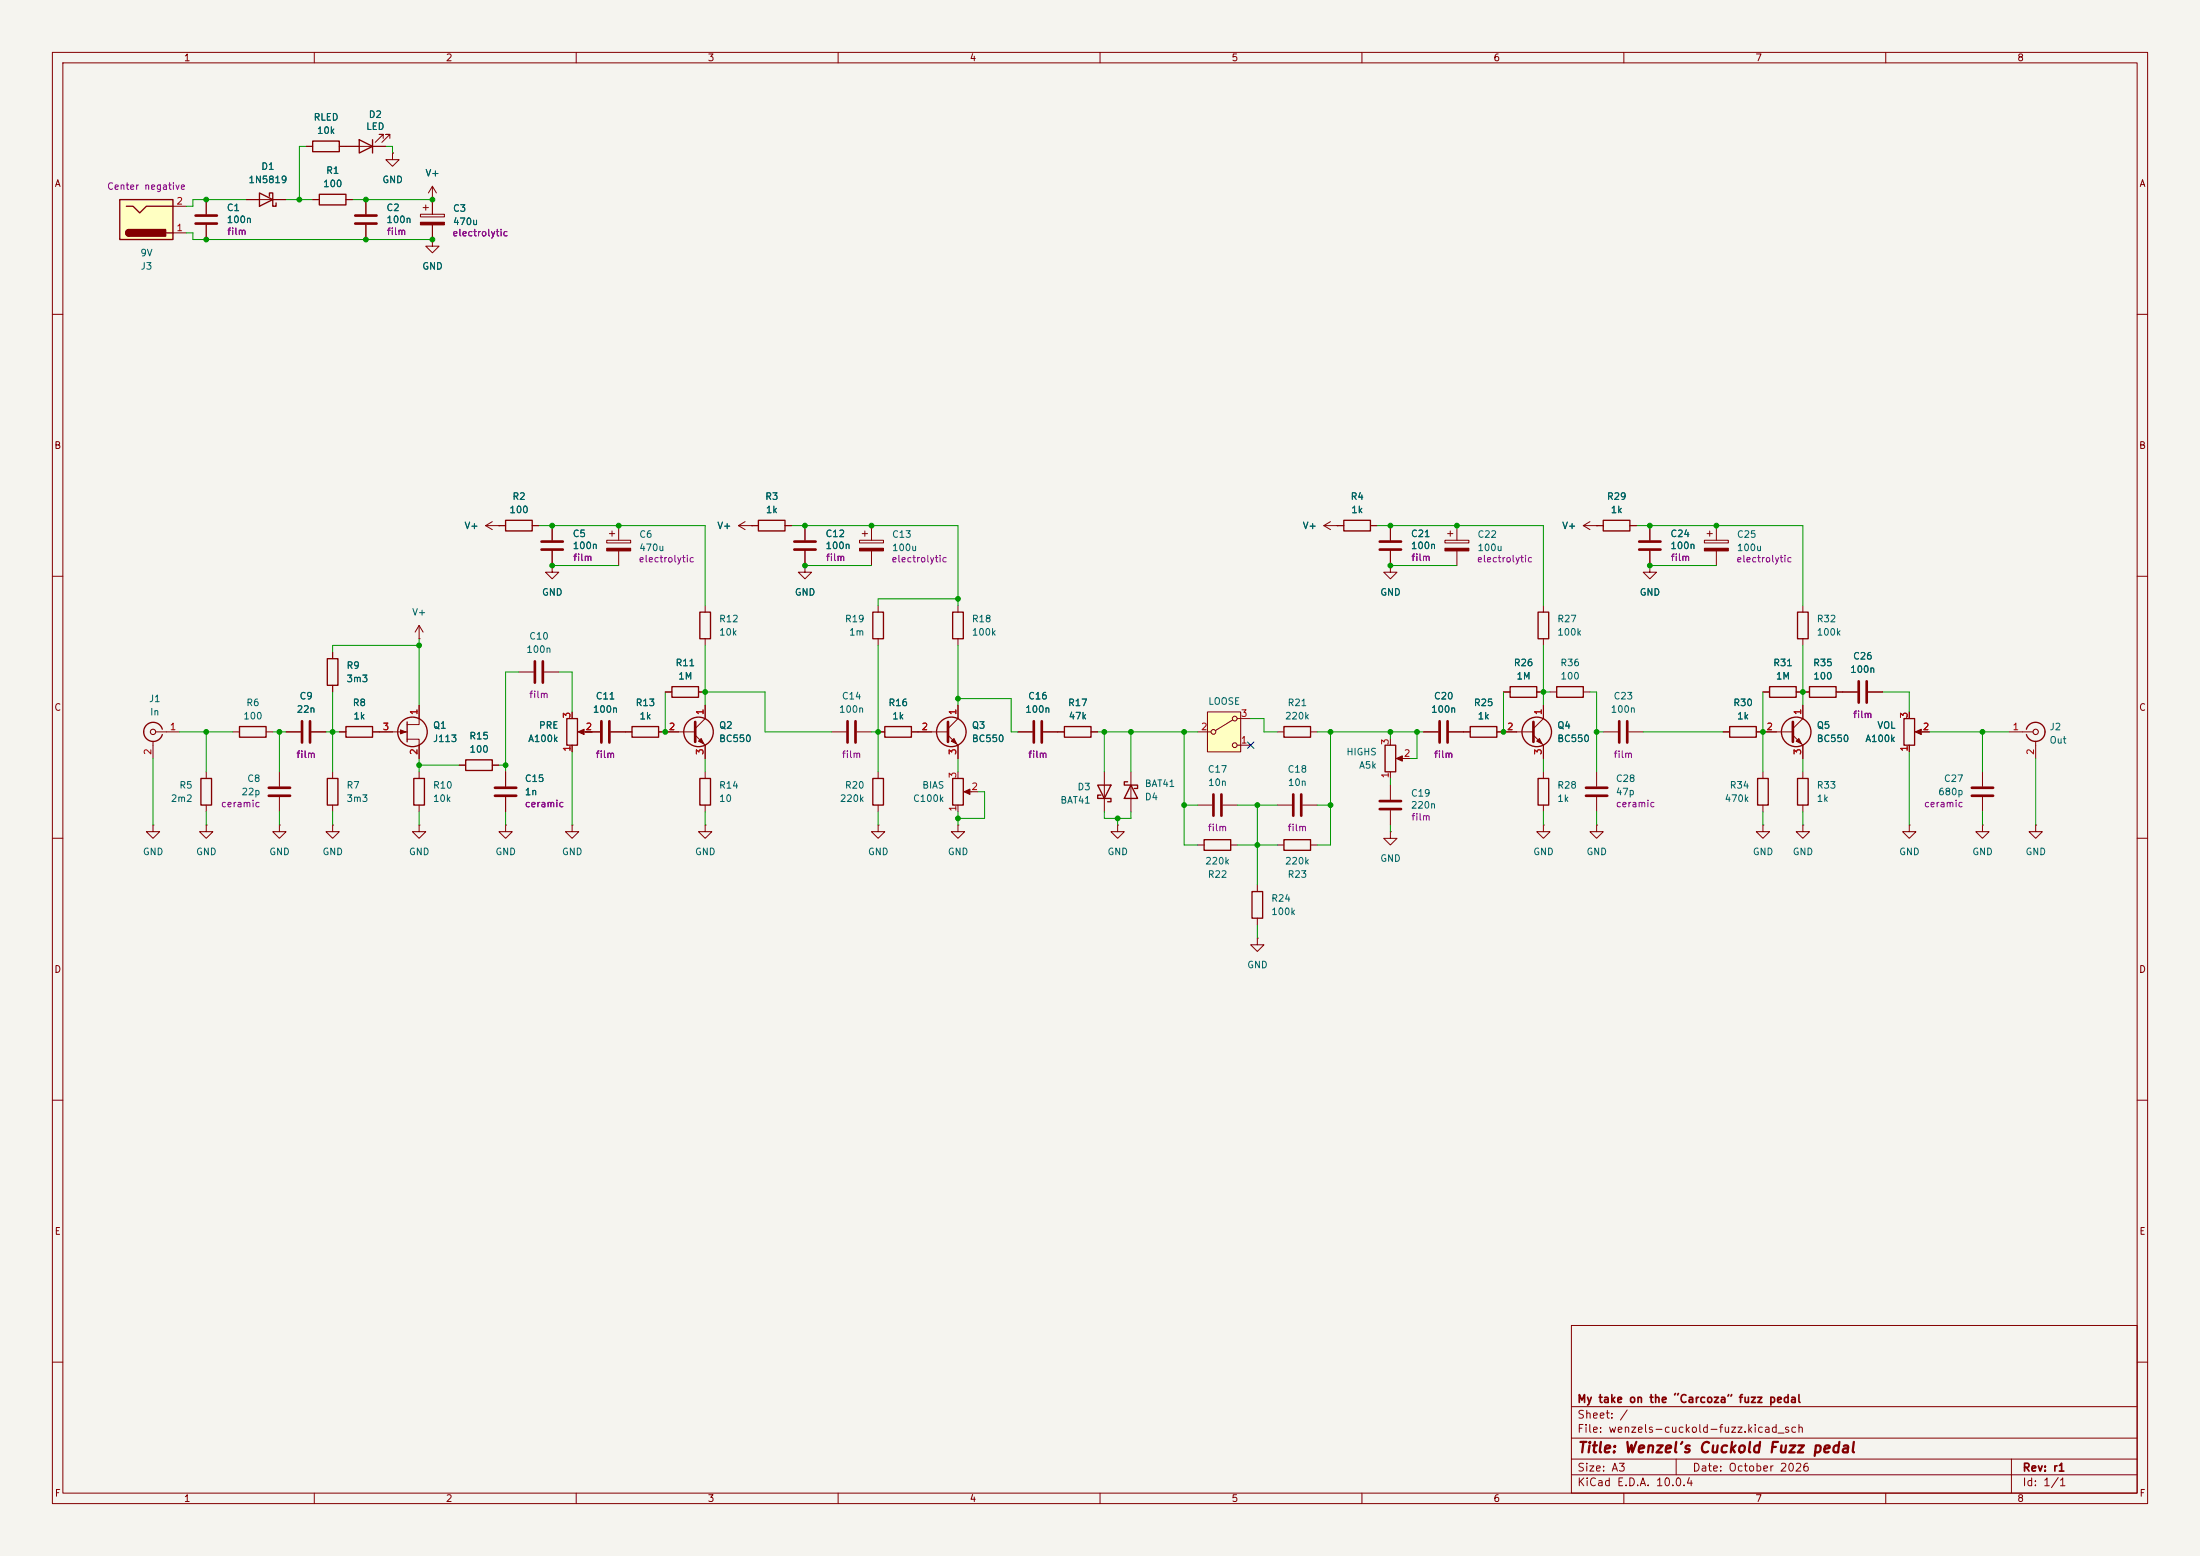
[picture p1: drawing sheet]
<svg xmlns="http://www.w3.org/2000/svg" width="420mm" height="297mm" viewBox="0 0 420 297" stroke-linecap="round" stroke-linejoin="round" font-family="sans-serif">
<path d="M0 0h420v297h-420z" fill="#f5f4ef" stroke="#f5f4ef" stroke-width=".19"/>
<g fill="none" stroke="#840000" stroke-width=".19">
<path d="M10 10h400v277h-400zM12 12h396v273h-396zM60 10v2M110 10v2M160 10v2M210 10v2M260 10v2M310 10v2M360 10v2M39.4 38.1v2.8M47 38.1h7.6M58.4 27.9h1.3"/>
<path d="M59.7 38.1h1.3M64.8 27.9h8.9M66 38.1h1.3M69.8 38.1v2.8M73.2 26.4v-.7h-.8h.8l-1.6 1.5M74.4 26.4v-.7h-.7h.7l-1.5 1.5M74.9 29.2v1.3h1.3l-1.3 1.3-1.2-1.3h1.2M74.9 29.2h.1M80.8 39.6h1M81.3 39.1v1M82.5 38.1h.1M82.5 35.6v5.3"/>
<path d="M82.5 35.6l-.7 1.2M82.5 35.6l.8 1.2M39.4 42.9v2.8M69.8 42.9v2.8M80.3 40.9h4.5v.5h-4.5zM82.5 45.7v1.3h1.3l-1.3 1.3-1.2-1.3h1.2M82.5 45.7h.1M82.5 42.9v2.8M10 60h2M408 60h2M94 99.6l-1.3 .7M142.2 99.6l-1.2 .7"/>
<path d="M254 99.6l-1.3 .7M303.5 99.6l-1.2 .7M10 110h2M80 119.4l-.8 1.3M80 119.4l.8 1.3M80 119.4v2.5M92.7 100.3h3.8M92.7 100.3l1.3 .8M95.2 100.3h.1M101.6 100.3h1.3M105.4 108v1.2h1.3l-1.3 1.3-1.3-1.3h1.3M105.4 108h.1"/>
<path d="M105.4 100.3v2.8M105.4 105.2v2.8M115.8 103.1h4.6v.5h-4.6zM116.3 101.9h1M116.8 101.3v1.1M118.1 100.3v2.8M118.1 105.2v2.8M134.6 115.6v1.2M141 100.3h3.8M141 100.3l1.2 .8M143.5 100.3h.1M149.9 100.3h1.2"/>
<path d="M153.7 108v1.2h1.2l-1.2 1.3-1.3-1.3h1.3M153.7 108h.1M167.6 115.6v1.2M182.9 115.6v1.2M252.7 100.3h3.8M252.7 100.3l1.3 .8M255.3 100.3h.1M261.6 100.3h1.3M302.3 100.3h3.8M302.3 100.3l1.2 .8M304.8 100.3h.1M311.1 100.3h1.3"/>
<path d="M408 110h2M80 121.9h.1M99.1 128.3h2.8M103.9 128.3h2.8M109.2 135.9v1.3M110.7 139.7h3.9M116.6 139.7h4M125.7 139.7h7M127 132.1h1.3M133.3 132.1h1.3M134.6 134.6v2.6l-1.9 1.9M134.6 121.9v1.3"/>
<path d="M158.7 139.7h2.8M163.6 139.7h2.8M167.6 121.9v1.3M175.3 139.7h5.7M182.9 121.9v1.3M182.9 134.6v2.6l-1.9 1.9M271.8 139.7h2.8M276.6 139.7h4.1M285.7 139.7h7M294.6 134.6v2.6l-1.9 1.9M306.1 139.7h2.8M310.9 139.7h2.8"/>
<path d="M10 160h2M87.6 146.1h1.3M94 146.1h1.2M109.2 157.5v1.3h1.3l-1.3 1.2-1.3-1.2h1.3M109.2 157.5h.1M109.2 142.2v1.3M132.7 140.3l1.9 1.9v2.6M134.6 157.5v1.3h1.3l-1.3 1.2-1.3-1.2h1.3M134.6 157.5h.1M134.6 147.3v1.3M134.6 153.7v1.2M167.6 157.5v1.3h1.3l-1.3 1.2-1.2-1.2h1.2"/>
<path d="M167.6 157.5h.1M167.6 147.3v1.3M167.6 153.7v1.2M181 140.3l1.9 1.9v2.6M182.9 157.5v1.3h1.2l-1.2 1.2-1.3-1.2h1.3M182.9 157.5h.1M182.9 147.3v1.3M182.9 153.7v1.2M184.4 151.1h2.3M228.6 153.7h2.8M233.4 153.7h2.8M243.8 153.7h2.8"/>
<path d="M248.7 153.7h2.8M265.4 149.9v2.8M265.4 154.7v2.8M292.7 140.3l1.9 1.9v2.6M294.6 147.3v1.3M294.6 153.7v1.2M304.8 157.5v1.3h1.3l-1.3 1.2-1.3-1.2h1.3M304.8 157.5h.1M304.8 147.3v2.8M304.8 152.1v2.8M408 160h2M228.6 161.3h1.3"/>
<path d="M234.9 161.3h1.3M240 179.1v1.2h1.3l-1.3 1.3-1.2-1.3h1.2M240 179.1h.1M240 168.9v1.3M240 175.3v1.2M243.8 161.3h1.3M250.2 161.3h1.3M10 210h2M408 210h2M300 253h108v32h-108zM10 260h2M300 278.5h108"/>
<path d="M300 274.5h108M300 268.5h108M320 278.5v3M384 278.5v6.5M408 260h2M60 285v2M110 285v2M160 285v2M210 285v2M260 285v2M300 281.5h108M310 285v2"/>
<path d="M360 285v2"/>
</g>
<g fill="none" stroke="#840000" stroke-width=".25">
<path d="M49.5 36.8l2.6 1.3-2.6 1.3zM51.4 37.5v-.7h.7v2.6h.6v-.7M59.7 26.9h5.1v2.1h-5.1zM61 37.1h5v2h-5zM68.6 26.7l2.5 1.2-2.5 1.3zM71.1 26.7v2.5M96.5 99.3h5.1v2h-5.1zM144.8 99.3h5.1v2h-5.1zM256.5 99.3h5.1v2h-5.1zM306.1 99.3h5v2h-5zM133.6 116.8h2v5.1h-2zM166.6 116.8h2.1v5.1h-2.1z"/>
<path d="M181.9 116.8h2v5.1h-2zM108.2 137.2h2v5h-2zM120.6 138.7h5.1v2h-5.1zM128.3 131.1h5v2h-5zM280.7 138.7h5v2h-5zM88.9 145h5.1v2.1h-5.1zM133.6 148.6h2v5.1h-2zM166.6 148.6h2.1v5.1h-2.1zM181.9 148.6h2v5.1h-2zM293.6 148.6h2.1v5.1h-2.1zM229.9 160.3h5v2h-5zM239 170.2h2v5.1h-2z"/>
<path d="M245.1 160.3h5.1v2h-5.1z"/>
<circle cx="133.3" cy="139.7" r="2.82"/>
<circle cx="181.6" cy="139.7" r="2.82"/>
<circle cx="293.4" cy="139.7" r="2.82"/>
</g>
<g fill="none" stroke="#840000" stroke-width=".51">
<path d="M37.3 41.1h4.1M37.3 42.7h4.1M67.8 41.1h4.1M67.8 42.7h4.1M103.4 103.4h4M103.4 104.9h4M102.1 126.2v4.1M103.6 126.2v4.1M114.8 137.7v4M116.3 137.7v4M132.7 137.8v3.8M161.8 137.7v4"/>
<path d="M163.3 137.7v4M181 137.8v3.8M274.8 137.7v4M276.4 137.7v4M292.7 137.8v3.8M309.1 137.7v4M310.6 137.7v4M231.6 151.6v4.1M233.2 151.6v4.1M246.9 151.6v4.1M248.4 151.6v4.1M263.4 152.9h4.1"/>
<path d="M263.4 154.4h4.1M302.8 150.4h4M302.8 151.9h4"/>
</g>
<g fill="#840000" stroke="#840000" stroke-width=".19">
<path d="M133.3 141.5l.6-.5 .5 1z"/>
<path d="M80.3 42.4h4.5v.5h-4.5z"/>
<path d="M110.4 139.7l1.1-.5v1z"/>
<path d="M115.8 104.6h4.6v.6h-4.6z"/>
<path d="M293.9 141l.5 1-1-.5z"/>
<path d="M184 151.1l1.2-.5v1z"/>
<path d="M182.1 141l.5 1-1-.5z"/>
</g>
<path d="M22.9 38.1h10.1v7.6h-10.1z" fill="#ffffc2"/>
<g fill="none" stroke="#840000" stroke-width=".25">
<path d="M22.9 38.1h10.1v7.6h-10.1zM24.1 39.4h1.3l1.3 1.2 1.2-1.2h5.1M24.6 43.8a.64 .64 0 0 0-.6 .7 .64 .64 0 0 0 .6 .6M31.7 44.5h1.3M293.6 116.8h2.1v5.1h-2.1zM343.2 116.8h2v5.1h-2zM31 139.2a1.81 1.81 0 0 0-2.8-1 1.81 1.81 0 0 0 0 3 1.81 1.81 0 0 0 2.8-1M45.7 138.7h5.1v2h-5.1zM62.5 125.7h2v5.1h-2zM66 138.7h5.1v2h-5.1zM77.7 137.8v3.8M168.9 138.7h5.1v2h-5.1z"/>
<path d="M203.2 138.7h5.1v2h-5.1zM245.1 138.7h5.1v2h-5.1zM288.3 131.1h5.1v2h-5.1zM297.2 131.1h5.1v2h-5.1zM330.2 138.7h5.1v2h-5.1zM337.8 131.1h5.1v2h-5.1zM345.4 131.1h5.1v2h-5.1zM363.5 137.2h2v5h-2zM386.8 139.2a1.81 1.81 0 0 1 2.8-1 1.81 1.81 0 0 1 .1 2.9 1.81 1.81 0 0 1-2.8-.9M38.4 148.6h2v5.1h-2zM62.5 148.6h2v5.1h-2zM79 148.6h2v5.1h-2z"/>
<path d="M209.5 149.9h2.6l-1.3 2.5zM210.2 151.8h-.7v.6h2.6v.6h-.6M215.3 149.2h-.7v.7h2.6v.6h-.7M215.9 149.9l1.3 2.5h-2.6zM264.4 142.2h2v5.1h-2zM335.5 148.6h2.1v5.1h-2.1zM343.2 148.6h2v5.1h-2z"/>
<circle cx="78.7" cy="139.7" r="2.82"/>
<circle cx="342.9" cy="139.7" r="2.82"/>
</g>
<g fill="#840000" stroke="#840000" stroke-width=".25">
<path d="M24.2 44l.4-.2v1.3a.63 .63 0 0 1-.5-.4 .63 .63 0 0 1 .1-.7z"/>
<path d="M24.6 43.8h7v1.3h-7z"/>
</g>
<g fill="none" stroke="#840000" stroke-width=".19">
<path d="M33 39.4h2.6M33 44.5h2.6M153.7 100.3v2.8M153.7 105.2v2.8M164.1 103.1h4.6v.5h-4.6zM164.6 101.9h1M165.1 101.3v1.1M166.4 100.3v2.8M166.4 105.2v2.8M265.4 108v1.2h1.3l-1.3 1.3-1.2-1.3h1.2M265.4 108h.1M265.4 100.3v2.8"/>
<path d="M265.4 105.2v2.8M275.8 103.1h4.6v.5h-4.6zM276.4 101.9h1M276.9 101.3v1.1M278.1 100.3v2.8M278.1 105.2v2.8M294.6 115.6v1.2M315 108v1.2h1.2l-1.2 1.3-1.3-1.3h1.3M315 108h.1M315 100.3v2.8M315 105.2v2.8M325.4 103.1h4.5v.5h-4.5z"/>
<path d="M325.9 101.9h1M326.4 101.3v1.1M327.7 100.3v2.8M327.7 105.2v2.8M344.2 115.6v1.2M29.7 139.7h4.6M44.4 139.7h1.3M50.8 139.7h1.3M54.6 139.7h2.8M59.4 139.7h2.8M63.5 124.5v1.2M63.5 130.8v1.3"/>
<path d="M64.8 139.7h1.2M71.1 139.7h6.6M80 134.6v3.7h-2.3M167.6 139.7h1.3M174 139.7h1.3M194.3 139.7h2.8M199.1 139.7h4.1M208.3 139.7h1.2M243.8 139.7h1.3M250.2 139.7h1.3M287 132.1h1.3M293.4 132.1h1.2"/>
<path d="M294.6 121.9v1.3M295.9 132.1h1.3M302.3 132.1h1.2M328.9 139.7h1.3M335.3 139.7h7M336.5 132.1h1.3M342.9 132.1h2.5M344.2 121.9v1.3M344.2 134.6v2.6l-1.9 1.9M350.5 132.1h4.1M356.6 132.1h2.8M364.5 135.9v1.3"/>
<path d="M366 139.7h2.3M383.5 139.7h4.6M29.2 157.5v1.3h1.3l-1.3 1.2-1.3-1.2h1.3M29.2 157.5h.1M29.2 141.5v3.3M39.4 157.5v1.3h1.2l-1.2 1.2-1.3-1.2h1.3M39.4 157.5h.1M39.4 147.3v1.3M39.4 153.7v1.2M53.3 157.5v1.3h1.3l-1.3 1.2-1.2-1.2h1.2M53.3 157.5h.1M53.3 147.3v2.8"/>
<path d="M53.3 152.1v2.8M63.5 157.5v1.3h1.3l-1.3 1.2-1.3-1.2h1.3M63.5 157.5h.1M63.5 147.3v1.3M63.5 153.7v1.2M77.7 141.1h2.3v3.7M80 157.5v1.3h1.3l-1.3 1.2-1.3-1.2h1.3M80 157.5h.1M80 147.3v1.3M80 153.7v1.2M210.8 147.3v7.6M213.4 157.5v1.3h1.2l-1.2 1.2-1.3-1.2h1.3"/>
<path d="M213.4 157.5h.1M215.9 147.3v7.6M265.4 158.8v1.2h1.3l-1.3 1.3-1.2-1.3h1.2M265.4 158.8h.1M265.4 141v1.2M265.4 147.3v1.3M267 144.8h2.2M294.6 157.5v1.3h1.3l-1.3 1.2-1.2-1.2h1.2M294.6 157.5h.1M336.5 157.5v1.3h1.3l-1.3 1.2-1.2-1.2h1.2M336.5 157.5h.1M336.5 147.3v1.3"/>
<path d="M336.5 153.7v1.2M342.3 140.3l1.9 1.9v2.6M344.2 147.3v1.3M344.2 153.7v1.2M364.5 157.5v1.3h1.3l-1.3 1.2-1.3-1.2h1.3M364.5 157.5h.1M364.5 142.2v1.3M378.5 157.5v1.3h1.2l-1.2 1.2-1.3-1.2h1.3M378.5 157.5h.1M378.5 147.3v2.8M378.5 152.1v2.8M388.6 157.5v1.3h1.3l-1.3 1.2-1.3-1.2h1.3"/>
<path d="M388.6 157.5h.1M388.6 141.5v3.3"/>
</g>
<g fill="none" stroke="#840000" stroke-width=".51">
<path d="M151.6 103.4h4.1M151.6 104.9h4.1M263.4 103.4h4.1M263.4 104.9h4.1M312.9 103.4h4.1M312.9 104.9h4.1M57.7 137.7v4M59.2 137.7v4M197.4 137.7v4M198.9 137.7v4M342.3 137.8v3.8M354.8 130v4.1"/>
<path d="M356.4 130v4.1M51.3 150.4h4.1M51.3 151.9h4.1M376.4 150.4h4.1M376.4 151.9h4.1"/>
</g>
<g fill="#840000" stroke="#840000" stroke-width=".19">
<path d="M275.8 104.6h4.6v.6h-4.6z"/>
<path d="M164.1 104.6h4.6v.6h-4.6z"/>
<path d="M365.6 139.7l1.2-.5v1z"/>
<path d="M76.5 139.3l1 .4-1 .4z"/>
<path d="M342.9 141.5l.5-.5 .5 1z"/>
<path d="M325.4 104.6h4.5v.6h-4.5z"/>
<path d="M266.6 144.8l1.1-.5v1z"/>
</g>
<g fill="none" stroke="#840000" stroke-width=".2">
<circle cx="29.2" cy="139.7" r=".51"/>
<circle cx="388.6" cy="139.7" r=".51"/>
</g>
<path d="M230.5 135.9h6.4v7.6h-6.4z" fill="#ffffc2"/>
<g fill="none" stroke="#840000" stroke-width=".19">
<path d="M39.4 38.1v2.8M47 38.1h2.5M52.1 38.1h2.5M58.4 27.9h1.3M59.7 38.1h1.3M64.8 27.9h3.8M66 38.1h1.3M69.8 38.1v2.8M71.1 27.9h2.6M74.9 29.2h.1M82.5 38.1h.1M82.5 38.1v2.8"/>
<path d="M39.4 42.9v2.8M69.8 42.9v2.8M82.5 45.7h.1M82.5 42.9v2.8M95.2 100.3h.1M95.2 100.3h1.3M101.6 100.3h1.3M105.4 108h.1M105.4 100.3v2.8M105.4 105.2v2.8M143.5 100.3h.1M143.5 100.3h1.3"/>
<path d="M149.9 100.3h1.2M153.7 108h.1M153.7 100.3v2.8M153.7 105.2v2.8M255.3 100.3h.1M255.3 100.3h1.2M261.6 100.3h1.3M265.4 108h.1M265.4 100.3v2.8M265.4 105.2v2.8M304.8 100.3h.1M304.8 100.3h1.3"/>
<path d="M311.1 100.3h1.3M315 108h.1M315 100.3v2.8M315 105.2v2.8M54.6 139.7h2.8M59.4 139.7h2.8M63.5 124.5v1.2M63.5 130.8v1.3M64.8 139.7h1.2M71.1 139.7h3.8M80 134.6v2.6M109.2 135.9v1.3"/>
<path d="M111.8 139.7h2.8M116.6 139.7h4M125.7 139.7h3.8M127 132.1h1.3M133.3 132.1h1.3M134.6 134.6v2.6M167.6 139.7h1.3M174 139.7h3.8M182.9 134.6v2.6M194.3 139.7h2.8M199.1 139.7h4.1M208.3 139.7h1.2"/>
<path d="M228.6 139.7h2.5M230.5 135.9h6.4v7.6h-6.4zM235.3 137.4l-3.3 2M236.2 137.2h2.6M271.8 139.7h2.8M276.6 139.7h4.1M285.7 139.7h3.9M287 132.1h1.3M293.4 132.1h1.2M294.6 134.6v2.6M328.9 139.7h1.3M335.3 139.7h3.8"/>
<path d="M336.5 132.1h1.3M342.9 132.1h2.5M344.2 134.6v2.6M350.5 132.1h4.1M356.6 132.1h2.8M364.5 135.9v1.3M367 139.7h1.3M80 142.2v2.6M87.6 146.1h1.3M94 146.1h1.2M96.5 157.5v1.3h1.3l-1.3 1.2-1.3-1.2h1.3M96.5 157.5h.1"/>
<path d="M96.5 147.3v2.8M96.5 152.1v2.8M109.2 142.2v1.3M134.6 142.2v2.6M182.9 142.2v2.6M236.2 142.2h2.6M294.6 142.2v2.6M344.2 157.5v1.3h1.2l-1.2 1.2-1.3-1.2h1.3M344.2 157.5h.1M344.2 142.2v2.6M364.5 142.2v1.3"/>
<circle cx="231.6" cy="139.7" r=".46"/>
<circle cx="235.7" cy="137.2" r=".46"/>
<circle cx="235.7" cy="142.2" r=".46"/>
</g>
<path d="M94.5 150.4h4.1M94.5 151.9h4.1" fill="none" stroke="#840000" stroke-width=".51"/>
<g fill="none" stroke="#009600" stroke-width=".19">
<path d="M47 38.1h-10.2v1.3h-1.2M54.6 38.1h5.1M58.4 27.9h-1.3v10.2M67.3 38.1h15.2M73.7 27.9h1.2v1.3M35.6 44.5h1.2v1.2h45.7M102.9 100.3h31.7v15.3M105.4 108h12.7M151.1 100.3h31.8v15.3M153.7 108h12.7M182.9 114.3h-15.3v1.3M262.9 100.3h31.7v15.3"/>
<path d="M265.4 108h12.7M312.4 100.3h31.8v15.3M315 108h12.7M34.3 139.7h10.1M39.4 139.7v7.6M52.1 139.7h2.5M53.3 139.7v7.6M62.2 139.7h2.6M63.5 132.1v15.2M80 121.9v12.7M80 123.2h-16.5v1.3M99.1 128.3h-2.6v19"/>
<path d="M106.7 128.3h2.5v7.6M111.8 139.7h1.2M127 132.1v7.6M134.6 123.2v11.4M134.6 132.1h11.4v7.6h12.7M166.4 139.7h1.2M167.6 123.2v24.1M182.9 133.4h10.1v6.3h1.3M182.9 123.2v11.4M209.5 139.7h19.1M210.8 139.7v7.6M215.9 139.7v7.6"/>
<path d="M226.1 139.7v21.6h2.5M238.8 137.2h2.5v2.5h2.5M251.5 139.7h20.3M254 139.7v21.6h-2.5M265.4 139.7v1.3M270.5 139.7v5.1h-1.3M287 132.1v7.6M294.6 123.2v11.4M294.6 132.1h1.3M303.5 132.1h1.3v15.2M304.8 139.7h1.3M313.7 139.7h15.2"/>
<path d="M336.5 132.1v15.2M344.2 123.2v11.4M359.4 132.1h5.1v3.8M368.3 139.7h15.2M378.5 139.7v7.6M29.2 144.8v12.7M39.4 154.9v2.6M53.3 154.9v2.6M63.5 154.9v2.6M80 144.8v2.5M80 154.9v2.6M80 146.1h7.6"/>
<path d="M95.2 146.1h1.3M96.5 154.9v2.6M109.2 143.5v14M134.6 144.8v2.5M134.6 154.9v2.6M167.6 154.9v2.6M182.9 144.8v2.5M182.9 154.9v2.6M186.7 151.1h1.3v5.1h-5.1M210.8 154.9v1.3h5.1v-1.3M213.4 156.2v1.3M226.1 153.7h2.5"/>
<path d="M236.2 153.7h7.6M240 153.7v15.2M251.5 153.7h2.5M265.4 148.6v1.3M265.4 157.5v1.3M294.6 144.8v2.5M294.6 154.9v2.6M304.8 154.9v2.6M336.5 154.9v2.6M344.2 144.8v2.5M344.2 154.9v2.6M364.5 143.5v14"/>
<path d="M378.5 154.9v2.6M388.6 144.8v12.7M236.2 161.3h7.6M240 176.5v2.6"/>
</g>
<path d="M238.2 141.6l1.2 1.2M239.4 141.6l-1.2 1.2" fill="none" stroke="#000084" stroke-width=".19"/>
<g fill="#009600" stroke="#009600" stroke-width=".19">
<circle cx="80" cy="123.2" r=".46"/>
<circle cx="39.4" cy="139.7" r=".46"/>
<circle cx="53.3" cy="139.7" r=".46"/>
<circle cx="63.5" cy="139.7" r=".46"/>
<circle cx="182.9" cy="133.4" r=".46"/>
<circle cx="215.9" cy="139.7" r=".46"/>
<circle cx="226.1" cy="139.7" r=".46"/>
<circle cx="210.8" cy="139.7" r=".46"/>
<circle cx="213.4" cy="156.2" r=".46"/>
<circle cx="182.9" cy="156.2" r=".46"/>
<circle cx="226.1" cy="153.7" r=".46"/>
<circle cx="80" cy="146.1" r=".46"/>
<circle cx="96.5" cy="146.1" r=".46"/>
<circle cx="127" cy="139.7" r=".46"/>
<circle cx="69.8" cy="38.1" r=".46"/>
<circle cx="82.5" cy="45.7" r=".46"/>
<circle cx="39.4" cy="45.7" r=".46"/>
<circle cx="69.8" cy="45.7" r=".46"/>
<circle cx="39.4" cy="38.1" r=".46"/>
<circle cx="105.4" cy="100.3" r=".46"/>
<circle cx="118.1" cy="100.3" r=".46"/>
<circle cx="105.4" cy="108" r=".46"/>
<circle cx="82.5" cy="38.1" r=".46"/>
<circle cx="57.1" cy="38.1" r=".46"/>
<circle cx="166.4" cy="100.3" r=".46"/>
<circle cx="153.7" cy="108" r=".46"/>
<circle cx="167.6" cy="139.7" r=".46"/>
<circle cx="134.6" cy="132.1" r=".46"/>
<circle cx="153.7" cy="100.3" r=".46"/>
<circle cx="182.9" cy="114.3" r=".46"/>
<circle cx="304.8" cy="139.7" r=".46"/>
<circle cx="270.5" cy="139.7" r=".46"/>
<circle cx="294.6" cy="132.1" r=".46"/>
<circle cx="287" cy="139.7" r=".46"/>
<circle cx="278.1" cy="100.3" r=".46"/>
<circle cx="265.4" cy="108" r=".46"/>
<circle cx="315" cy="108" r=".46"/>
<circle cx="265.4" cy="100.3" r=".46"/>
<circle cx="240" cy="161.3" r=".46"/>
<circle cx="254" cy="139.7" r=".46"/>
<circle cx="254" cy="153.7" r=".46"/>
<circle cx="240" cy="153.7" r=".46"/>
<circle cx="265.4" cy="139.7" r=".46"/>
<circle cx="315" cy="100.3" r=".46"/>
<circle cx="336.5" cy="139.7" r=".46"/>
<circle cx="344.2" cy="132.1" r=".46"/>
<circle cx="378.5" cy="139.7" r=".46"/>
<circle cx="327.7" cy="100.3" r=".46"/>
</g>
<text font-size="2" fill="#840000" x="301" y="277.8">Title: Wenzel’s Cuckold Fuzz pedal</text>
<g font-size="1.5" fill="#840000">
<text x="301" y="268.1">My take on the “Carcoza” fuzz pedal</text>
<text x="301" y="273.8">File: wenzels-cuckold-fuzz.kicad_sch</text>
<text x="301" y="271.1">Sheet: /</text>
<text x="301" y="281.2">Size: A3</text>
<text x="323" y="281.2">Date: October 2026</text>
<text x="386" y="281.2">Rev: r1</text>
<text x="301" y="284">KiCad E.D.A. 10.0.4</text>
<text x="386" y="284">Id: 1/1</text>
</g>
<g font-size="1.3" fill="#840000">
<text x="35" y="12">1</text>
<text x="85" y="12">2</text>
<text x="135" y="12">3</text>
<text x="185" y="12">4</text>
<text x="235" y="12">5</text>
<text x="285" y="12">6</text>
<text x="335" y="12">7</text>
<text x="385" y="12">8</text>
<text x="10.3" y="36">A</text>
<text x="408.3" y="36">A</text>
<text x="10.3" y="86">B</text>
<text x="408.2" y="86">B</text>
<text x="10.3" y="136">C</text>
<text x="408.2" y="136">C</text>
<text x="10.3" y="186">D</text>
<text x="408.2" y="186">D</text>
<text x="10.3" y="236">E</text>
<text x="408.3" y="236">E</text>
<text x="10.3" y="286">F</text>
<text x="35" y="287">1</text>
<text x="85" y="287">2</text>
<text x="135" y="287">3</text>
<text x="185" y="287">4</text>
<text x="235" y="287">5</text>
<text x="285" y="287">6</text>
<text x="335" y="287">7</text>
<text x="385" y="287">8</text>
<text x="408.3" y="286">F</text>
</g>
<g font-size="1.3" fill="#006464">
<text x="59.8" y="23.3">RLED</text>
<text x="70.3" y="22.8">D2</text>
<text x="60.4" y="25.9">10k</text>
<text x="69.8" y="25.1">LED</text>
<text x="47.3" y="35.3">1N5819</text>
<text x="49.8" y="32.7">D1</text>
<text x="62.2" y="33.5">R1</text>
<text x="72.9" y="35.3">GND</text>
<text x="81.1" y="34">V+</text>
<text x="43.2" y="40.6">C1</text>
<text x="61.6" y="36">100</text>
<text x="73.7" y="40.6">C2</text>
<text x="86.4" y="40.7">C3</text>
<text x="43.2" y="42.9">100n</text>
<text x="73.7" y="42.9">100n</text>
<text x="86.4" y="43.3">470u</text>
<text x="26.7" y="49.2">9V</text>
<text x="26.7" y="51.8">J3</text>
<text x="80.5" y="51.8">GND</text>
<text x="97.7" y="95.7">R2</text>
<text x="146" y="95.7">R3</text>
<text x="257.7" y="95.7">R4</text>
<text x="306.7" y="95.7">R29</text>
<text x="88.6" y="101.3">V+</text>
<text x="97.1" y="98.3">100</text>
<text x="136.8" y="101.3">V+</text>
<text x="146.1" y="98.3">1k</text>
<text x="248.6" y="101.3">V+</text>
<text x="257.9" y="98.3">1k</text>
<text x="298.1" y="101.3">V+</text>
<text x="307.4" y="98.3">1k</text>
<text x="109.2" y="102.8">C5</text>
<text x="109.2" y="105.1">100n</text>
<text x="121.9" y="103">C6</text>
<text x="121.9" y="105.5">470u</text>
<text x="157.5" y="105.1">100n</text>
<text x="157.5" y="102.8">C12</text>
<text x="170.2" y="105.5">100u</text>
<text x="170.2" y="103">C13</text>
<text x="269.2" y="105.1">100n</text>
<text x="269.2" y="102.8">C21</text>
<text x="281.9" y="105.5">100u</text>
<text x="281.9" y="103">C22</text>
<text x="318.8" y="105.1">100n</text>
<text x="318.8" y="102.8">C24</text>
<text x="331.5" y="105.5">100u</text>
<text x="331.5" y="103">C25</text>
<text x="78.6" y="117.8">V+</text>
<text x="103.4" y="114">GND</text>
<text x="137.2" y="119.1">R12</text>
<text x="151.6" y="114">GND</text>
<text x="161.2" y="119.1">R19</text>
<text x="185.4" y="119.1">R18</text>
<text x="263.4" y="114">GND</text>
<text x="297.2" y="119.1">R27</text>
<text x="312.9" y="114">GND</text>
<text x="346.7" y="119.1">R32</text>
<text x="100.4" y="124.9">100n</text>
<text x="100.9" y="122.4">C10</text>
<text x="137.2" y="121.6">10k</text>
<text x="162" y="121.6">1m</text>
<text x="185.4" y="121.6">100k</text>
<text x="297.2" y="121.6">100k</text>
<text x="346.7" y="121.6">100k</text>
<text x="66" y="128">R9</text>
<text x="66" y="130.5">3m3</text>
<text x="128.9" y="127.5">R11</text>
<text x="129.4" y="130">1M</text>
<text x="288.9" y="127.5">R26</text>
<text x="289.4" y="130">1M</text>
<text x="297.8" y="127.5">R36</text>
<text x="297.8" y="130">100</text>
<text x="338.4" y="127.5">R31</text>
<text x="338.9" y="130">1M</text>
<text x="346" y="127.5">R35</text>
<text x="346.1" y="130">100</text>
<text x="353.1" y="128.7">100n</text>
<text x="353.7" y="126.2">C26</text>
<text x="28.3" y="134.3">J1</text>
<text x="28.5" y="136.9">In</text>
<text x="46.3" y="137.6">100</text>
<text x="46.9" y="135.1">R6</text>
<text x="56.5" y="136.4">22n</text>
<text x="57.1" y="133.8">C9</text>
<text x="67.2" y="135.1">R8</text>
<text x="67.4" y="137.6">1k</text>
<text x="113.1" y="136.4">100n</text>
<text x="113.6" y="133.8">C11</text>
<text x="121.2" y="135.1">R13</text>
<text x="122" y="137.6">1k</text>
<text x="160.1" y="136.4">100n</text>
<text x="160.6" y="133.8">C14</text>
<text x="169.5" y="135.1">R16</text>
<text x="170.2" y="137.6">1k</text>
<text x="195.6" y="136.4">100n</text>
<text x="196.2" y="133.8">C16</text>
<text x="203.8" y="135.1">R17</text>
<text x="203.9" y="137.6">47k</text>
<text x="230.6" y="134.8">LOOSE</text>
<text x="245.2" y="137.6">220k</text>
<text x="245.7" y="135.1">R21</text>
<text x="273.1" y="136.4">100n</text>
<text x="273.6" y="133.8">C20</text>
<text x="281.3" y="135.1">R25</text>
<text x="282" y="137.6">1k</text>
<text x="307.4" y="136.4">100n</text>
<text x="307.9" y="133.8">C23</text>
<text x="330.8" y="135.1">R30</text>
<text x="331.5" y="137.6">1k</text>
<text x="82.6" y="141.9">J113</text>
<text x="82.6" y="139.4">Q1</text>
<text x="89.5" y="141.4">R15</text>
<text x="89.5" y="144">100</text>
<text x="100.7" y="141.9">A100k</text>
<text x="102.8" y="139.4">PRE</text>
<text x="137.2" y="141.9">BC550</text>
<text x="137.2" y="139.4">Q2</text>
<text x="185.4" y="141.9">BC550</text>
<text x="185.4" y="139.4">Q3</text>
<text x="297.2" y="141.9">BC550</text>
<text x="297.2" y="139.4">Q4</text>
<text x="346.7" y="141.9">BC550</text>
<text x="346.7" y="139.4">Q5</text>
<text x="356" y="141.9">A100k</text>
<text x="358.3" y="139.4">VOL</text>
<text x="391.2" y="139.7">J2</text>
<text x="391.2" y="142.2">Out</text>
<text x="47.1" y="149.6">C8</text>
<text x="100.1" y="149.6">C15</text>
<text x="230.5" y="147.8">C17</text>
<text x="245.7" y="147.8">C18</text>
<text x="256.9" y="144.5">HIGHS</text>
<text x="259.4" y="147">A5k</text>
<text x="308.4" y="149.6">C28</text>
<text x="371" y="149.6">C27</text>
<text x="32.5" y="153.4">2m2</text>
<text x="34.1" y="150.8">R5</text>
<text x="46" y="152.1">22p</text>
<text x="66" y="150.8">R7</text>
<text x="66" y="153.4">3m3</text>
<text x="82.6" y="153.4">10k</text>
<text x="82.6" y="150.8">R10</text>
<text x="100.1" y="152.1">1n</text>
<text x="137.2" y="150.8">R14</text>
<text x="137.2" y="153.4">10</text>
<text x="160.2" y="153.4">220k</text>
<text x="161.2" y="150.8">R20</text>
<text x="174.2" y="153.4">C100k</text>
<text x="176" y="150.8">BIAS</text>
<text x="202.3" y="153.7">BAT41</text>
<text x="205.6" y="151.1">D3</text>
<text x="218.4" y="153.1">D4</text>
<text x="218.4" y="150.5">BAT41</text>
<text x="230.5" y="150.3">10n</text>
<text x="245.8" y="150.3">10n</text>
<text x="269.2" y="154.6">220n</text>
<text x="269.2" y="152.4">C19</text>
<text x="297.2" y="150.8">R28</text>
<text x="297.2" y="153.4">1k</text>
<text x="308.4" y="152.1">47p</text>
<text x="329.1" y="153.4">470k</text>
<text x="330.1" y="150.8">R34</text>
<text x="346.7" y="150.8">R33</text>
<text x="346.7" y="153.4">1k</text>
<text x="369.9" y="152.1">680p</text>
<text x="27.2" y="163.5">GND</text>
<text x="37.3" y="163.5">GND</text>
<text x="51.3" y="163.5">GND</text>
<text x="61.5" y="163.5">GND</text>
<text x="78" y="163.5">GND</text>
<text x="94.5" y="163.5">GND</text>
<text x="107.2" y="163.5">GND</text>
<text x="132.6" y="163.5">GND</text>
<text x="165.6" y="163.5">GND</text>
<text x="180.8" y="163.5">GND</text>
<text x="211.3" y="163.5">GND</text>
<text x="230" y="165.3">220k</text>
<text x="230.5" y="167.8">R22</text>
<text x="245.2" y="165.3">220k</text>
<text x="245.7" y="167.8">R23</text>
<text x="263.4" y="164.8">GND</text>
<text x="292.6" y="163.5">GND</text>
<text x="302.8" y="163.5">GND</text>
<text x="334.5" y="163.5">GND</text>
<text x="342.1" y="163.5">GND</text>
<text x="362.5" y="163.5">GND</text>
<text x="376.4" y="163.5">GND</text>
<text x="386.6" y="163.5">GND</text>
<text x="242.6" y="172.4">R24</text>
<text x="242.6" y="175">100k</text>
<text x="238" y="185.1">GND</text>
</g>
<g font-size="1.3" fill="#840084">
<text x="20.3" y="36.5">Center negative</text>
<text x="43.3" y="45.2">film</text>
<text x="73.7" y="45.2">film</text>
<text x="86.3" y="45.4">electrolytic</text>
<text x="109.3" y="107.4">film</text>
<text x="121.8" y="107.7">electrolytic</text>
<text x="157.6" y="107.4">film</text>
<text x="170.1" y="107.7">electrolytic</text>
<text x="269.3" y="107.4">film</text>
<text x="281.9" y="107.7">electrolytic</text>
<text x="318.9" y="107.4">film</text>
<text x="331.4" y="107.7">electrolytic</text>
<text x="100.9" y="133.6">film</text>
<text x="353.7" y="137.4">film</text>
<text x="56.5" y="145">film</text>
<text x="113.6" y="145">film</text>
<text x="160.6" y="145">film</text>
<text x="196.2" y="145">film</text>
<text x="273.6" y="145">film</text>
<text x="307.9" y="145">film</text>
<text x="42.1" y="154.4">ceramic</text>
<text x="100.1" y="154.4">ceramic</text>
<text x="308.4" y="154.4">ceramic</text>
<text x="367.2" y="154.4">ceramic</text>
<text x="230.5" y="159">film</text>
<text x="245.7" y="159">film</text>
<text x="269.3" y="156.9">film</text>
</g>
<g font-size="1.3" fill="#a90000">
<text x="33.6" y="39.3">2</text>
<text x="33.6" y="44.4">1</text>
<text x="80" y="136.6" transform="rotate(-90 80 136.6)">1</text>
<text x="109.2" y="137.2" transform="rotate(-90 109.2 137.2)">3</text>
<text x="134.6" y="136.6" transform="rotate(-90 134.6 136.6)">1</text>
<text x="182.9" y="136.6" transform="rotate(-90 182.9 136.6)">1</text>
<text x="236.8" y="137.1">3</text>
<text x="294.6" y="136.6" transform="rotate(-90 294.6 136.6)">1</text>
<text x="344.1" y="136.6" transform="rotate(-90 344.1 136.6)">1</text>
<text x="364.5" y="137.2" transform="rotate(-90 364.5 137.2)">3</text>
<text x="32.3" y="139.7">1</text>
<text x="73" y="139.7">3</text>
<text x="109.2" y="143.6" transform="rotate(-90 109.2 143.6)">1</text>
<text x="111.7" y="139.7">2</text>
<text x="127.6" y="139.7">2</text>
<text x="175.8" y="139.7">2</text>
<text x="229.2" y="139.7">2</text>
<text x="236.8" y="142.2">1</text>
<text x="265.4" y="142.3" transform="rotate(-90 265.4 142.3)">3</text>
<text x="287.6" y="139.7">2</text>
<text x="337.1" y="139.7">2</text>
<text x="364.5" y="143.6" transform="rotate(-90 364.5 143.6)">1</text>
<text x="367" y="139.7">2</text>
<text x="384.1" y="139.7">1</text>
<text x="29.2" y="144.2" transform="rotate(-90 29.2 144.2)">2</text>
<text x="80" y="144.2" transform="rotate(-90 80 144.2)">2</text>
<text x="134.6" y="144.2" transform="rotate(-90 134.6 144.2)">3</text>
<text x="182.9" y="148.7" transform="rotate(-90 182.9 148.7)">3</text>
<text x="182.9" y="144.2" transform="rotate(-90 182.9 144.2)">3</text>
<text x="265.4" y="148.7" transform="rotate(-90 265.4 148.7)">1</text>
<text x="267.9" y="144.8">2</text>
<text x="294.6" y="144.2" transform="rotate(-90 294.6 144.2)">3</text>
<text x="344.1" y="144.2" transform="rotate(-90 344.1 144.2)">3</text>
<text x="388.6" y="144.2" transform="rotate(-90 388.6 144.2)">2</text>
<text x="182.9" y="155" transform="rotate(-90 182.9 155)">1</text>
<text x="185.3" y="151.1">2</text>
</g>
</svg>
